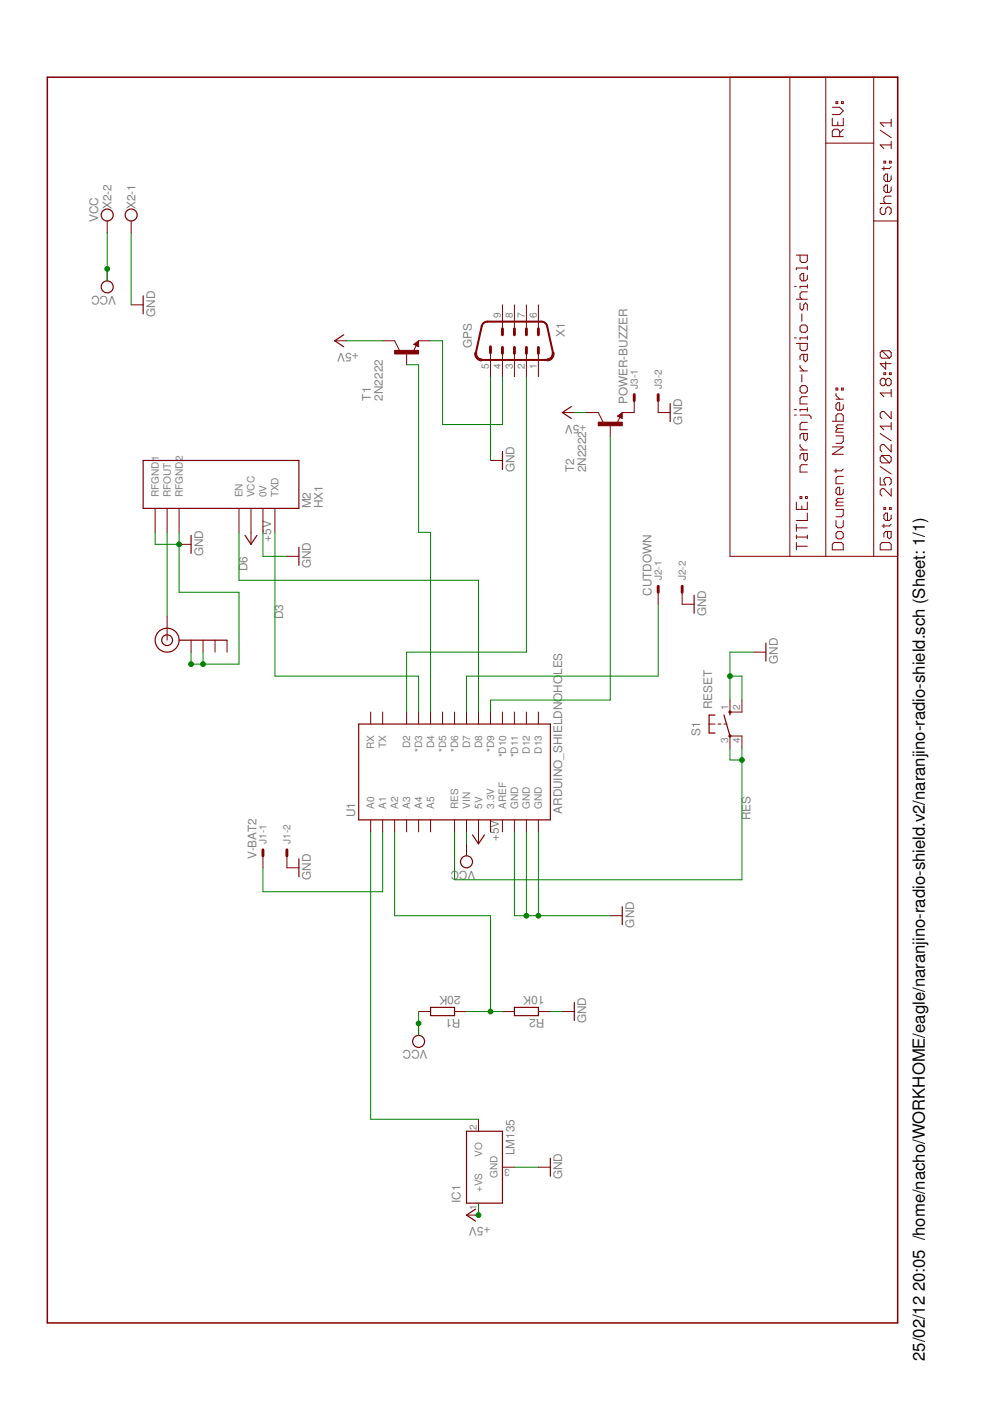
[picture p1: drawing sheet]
<svg xmlns="http://www.w3.org/2000/svg" width="210mm" height="297mm" viewBox="0 0 210 297" stroke-linecap="round" stroke-linejoin="round" font-family="sans-serif">
<g fill="#800000" stroke="#800000" stroke-width=".25">
<path d="M30.4 97.6h33z"/>
<path d="M63.4 97.6v10.2z"/>
<path d="M30.4 107.8h33z"/>
<path d="M30.4 97.6v10.2z"/>
<path d="M63.4 116v3.9z"/>
<path d="M40.5 113.5v3.8z"/>
<path d="M116.7 245.6v3.8z"/>
<path d="M162.4 136.4v3.8z"/>
<path d="M154.8 151v.6z"/>
<path d="M150.3 151.6h1.3z"/>
<path d="M150.3 155.4h1.3z"/>
<path d="M150.3 151.6v1.9z"/>
<path d="M150.3 153.5v1.9z"/>
<path d="M153.5 151.6l1.3 4.5z"/>
<path d="M38 135.7h10.1z"/>
<path d="M76.1 173.8h40.6z"/>
<path d="M76.1 153.5v20.3z"/>
<path d="M76.1 153.5h40.6z"/>
<path d="M116.7 153.5v20.3z"/>
<path d="M131.9 192.2v3.9z"/>
<path d="M106.5 95.7v3.8z"/>
<path d="M98.9 239.8v15.3z"/>
<path d="M98.9 239.8h7.6z"/>
<path d="M106.5 239.8v15.3z"/>
<path d="M98.9 255.1h7.6z"/>
<path d="M91.3 213.6h5.1z"/>
<path d="M91.3 215.3h5.1z"/>
<path d="M91.3 213.6v1.7z"/>
<path d="M96.4 213.6v1.7z"/>
<path d="M109.1 213.6h5z"/>
<path d="M109.1 215.3h5z"/>
<path d="M109.1 213.6v1.7z"/>
<path d="M114.1 213.6v1.7z"/>
<path d="M121.8 212.6v3.8z"/>
<path d="M98.9 257.6l1.9-1.2z"/>
<path d="M98.9 257.6l1.9 1.3z"/>
<path d="M63.4 182.1v3.8z"/>
<path d="M51.9 113.5l1.3 1.9z"/>
<path d="M54.5 113.5l-1.3 1.9z"/>
<path d="M30.4 62.7v3.8z"/>
<path d="M142.1 85.6v3.8z"/>
<path d="M100.2 177l1.3 1.9z"/>
<path d="M102.7 177l-1.2 1.9z"/>
<path d="M88.6 72.5v.8z"/>
<path d="M88 73l.6-.5z"/>
<path d="M88 73l.5 .3z"/>
<path d="M88.5 72.9v.4z"/>
<path d="M88.2 73l.3-.1z"/>
<path d="M71 72.3l1.9-1.3z"/>
<path d="M71 72.3l1.9 1.2z"/>
<path d="M131.8 87.7v.8z"/>
<path d="M131.2 88.2l.6-.5z"/>
<path d="M131.2 88.2l.5 .3z"/>
<path d="M131.7 88.1v.4z"/>
<path d="M131.4 88.2l.3-.1z"/>
<path d="M119.2 87.5l1.9-1.3z"/>
<path d="M119.2 87.5l1.9 1.2z"/>
<path d="M147.2 126.2v3.8z"/>
</g>
<g fill="#800000" stroke="#800000" stroke-width=".21">
<path d="M32.9 107.8v5.1z"/>
<path d="M35.4 107.8v5.1z"/>
<path d="M38 107.8v5.1z"/>
<path d="M50.7 107.8v5.1z"/>
<path d="M53.2 107.8v5.1z"/>
<path d="M55.8 107.8v5.1z"/>
<path d="M58.3 107.8v5.1z"/>
<path d="M60.8 118h2.6z"/>
<path d="M38 115.4h2.5z"/>
<path d="M190.3 46.9v71.1z"/>
<path d="M175.1 16.4v13.9z"/>
<path d="M185.2 118h5.1z"/>
<path d="M186.6 116.6h2.4z"/>
<path d="M189 115.4v1.2z"/>
<path d="M188.6 115l.4 .4z"/>
<path d="M187 115h1.6z"/>
<path d="M186.6 115.4l.4-.4z"/>
<path d="M186.6 115.4v1.2z"/>
<path d="M187.4 113.1v.8z"/>
<path d="M187.8 112.7l-.4 .4z"/>
<path d="M187.8 112.7h1.2z"/>
<path d="M189 112.7v1.2z"/>
<path d="M189 113.9l-.4 .3z"/>
<path d="M188.2 113.9l.4 .3z"/>
<path d="M188.2 112.7v1.2z"/>
<path d="M187 111.5h1.6z"/>
<path d="M188.6 111.5l.4-.4z"/>
<path d="M187.4 111.1v.8z"/>
<path d="M189 109.2v.7z"/>
<path d="M189 109.9l-.4 .5z"/>
<path d="M187.8 110.4h.8z"/>
<path d="M187.4 109.9l.4 .5z"/>
<path d="M187.4 109.2v.7z"/>
<path d="M187.8 108.8l-.4 .4z"/>
<path d="M187.8 108.8h.4z"/>
<path d="M188.2 108.8v1.6z"/>
<path d="M187.4 107.6v.4z"/>
<path d="M187.4 107.6h.4z"/>
<path d="M187.8 107.6v.4z"/>
<path d="M187.4 108h.4z"/>
<path d="M188.6 107.6v.4z"/>
<path d="M188.6 107.6h.4z"/>
<path d="M189 107.6v.4z"/>
<path d="M188.6 108h.4z"/>
<path d="M189 103.6v1.6z"/>
<path d="M187.4 103.6l1.6 1.6z"/>
<path d="M187 103.6h.4z"/>
<path d="M186.6 104l.4-.4z"/>
<path d="M186.6 104v.8z"/>
<path d="M186.6 104.8l.4 .4z"/>
<path d="M186.6 101.3v1.5z"/>
<path d="M186.6 102.8h1.2z"/>
<path d="M187.4 102l.4 .8z"/>
<path d="M187.4 101.7v.3z"/>
<path d="M187.8 101.3l-.4 .4z"/>
<path d="M187.8 101.3h.8z"/>
<path d="M188.6 101.3l.4 .4z"/>
<path d="M189 101.7v.7z"/>
<path d="M189 102.4l-.4 .4z"/>
<path d="M186.6 98.9l2.4 1.6z"/>
<path d="M187 98.1h1.6z"/>
<path d="M186.6 97.8l.4 .3z"/>
<path d="M186.6 97v.8z"/>
<path d="M187 96.6l-.4 .4z"/>
<path d="M187 96.6h1.6z"/>
<path d="M188.6 96.6l.4 .4z"/>
<path d="M189 97v.8z"/>
<path d="M189 97.8l-.4 .3z"/>
<path d="M187 96.6l1.6 1.5z"/>
<path d="M189 94.2v1.6z"/>
<path d="M187.4 94.2l1.6 1.6z"/>
<path d="M187 94.2h.4z"/>
<path d="M187 94.2l-.4 .4z"/>
<path d="M186.6 94.6v.8z"/>
<path d="M186.6 95.4l.4 .4z"/>
<path d="M186.6 91.9l2.4 1.6z"/>
<path d="M186.6 90.3l.8 .8z"/>
<path d="M186.6 90.3h2.4z"/>
<path d="M189 89.6v1.5z"/>
<path d="M189 87.2v1.6z"/>
<path d="M187.4 87.2l1.6 1.6z"/>
<path d="M187 87.2h.4z"/>
<path d="M187 87.2l-.4 .4z"/>
<path d="M186.6 87.6v.8z"/>
<path d="M186.6 88.4l.4 .4z"/>
<path d="M186.6 83.3l.8 .8z"/>
<path d="M186.6 83.3h2.4z"/>
<path d="M189 82.6v1.5z"/>
<path d="M186.6 81.4l.4 .4z"/>
<path d="M186.6 80.6v.8z"/>
<path d="M187 80.2l-.4 .4z"/>
<path d="M187 80.2h.4z"/>
<path d="M187.4 80.2l.4 .4z"/>
<path d="M188.2 80.2l-.4 .4z"/>
<path d="M188.2 80.2h.4z"/>
<path d="M188.6 80.2l.4 .4z"/>
<path d="M189 80.6v.8z"/>
<path d="M189 81.4l-.4 .4z"/>
<path d="M188.2 81.8h.4z"/>
<path d="M187.8 81.4l.4 .4z"/>
<path d="M187.8 81.4l-.4 .4z"/>
<path d="M187 81.8h.4z"/>
<path d="M187.8 80.6v.8z"/>
<path d="M187.4 79v.4z"/>
<path d="M187.4 79h.4z"/>
<path d="M187.8 79v.4z"/>
<path d="M187.4 79.4h.4z"/>
<path d="M188.6 79v.4z"/>
<path d="M188.6 79h.4z"/>
<path d="M189 79v.4z"/>
<path d="M188.6 79.4h.4z"/>
<path d="M186.6 77.1h2.4z"/>
<path d="M186.6 77.1l1.2 1.2z"/>
<path d="M187.8 76.7v1.6z"/>
<path d="M187 75.9h1.6z"/>
<path d="M186.6 75.5l.4 .4z"/>
<path d="M186.6 74.8v.7z"/>
<path d="M186.6 74.8l.4-.4z"/>
<path d="M187 74.4h1.6z"/>
<path d="M188.6 74.4l.4 .4z"/>
<path d="M189 74.8v.7z"/>
<path d="M189 75.5l-.4 .4z"/>
<path d="M187 74.4l1.6 1.5z"/>
<path d="M185.2 46.9v71.1z"/>
<path d="M175.1 118h10.1z"/>
<path d="M175.1 16.4h10.1z"/>
<path d="M185.2 46.9h5.1z"/>
<path d="M185.2 30.3v16.6z"/>
<path d="M190.3 16.4v30.5z"/>
<path d="M187 43.9l-.4 .4z"/>
<path d="M186.6 44.3v.8z"/>
<path d="M186.6 45.1l.4 .4z"/>
<path d="M187 45.5h.4z"/>
<path d="M187.4 45.5l.4-.4z"/>
<path d="M187.8 44.3v.8z"/>
<path d="M188.2 43.9l-.4 .4z"/>
<path d="M188.2 43.9h.4z"/>
<path d="M188.6 43.9l.4 .4z"/>
<path d="M189 44.3v.8z"/>
<path d="M189 45.1l-.4 .4z"/>
<path d="M186.6 43.1h2.4z"/>
<path d="M187.4 42.7l.4 .4z"/>
<path d="M187.4 42v.7z"/>
<path d="M187.4 42l.4-.4z"/>
<path d="M187.8 41.6h1.2z"/>
<path d="M189 39.6v.8z"/>
<path d="M188.6 40.8l.4-.4z"/>
<path d="M187.8 40.8h.8z"/>
<path d="M187.4 40.4l.4 .4z"/>
<path d="M187.4 39.6v.8z"/>
<path d="M187.8 39.2l-.4 .4z"/>
<path d="M187.8 39.2h.4z"/>
<path d="M188.2 39.2v1.6z"/>
<path d="M189 37.3v.8z"/>
<path d="M189 38.1l-.4 .4z"/>
<path d="M187.8 38.5h.8z"/>
<path d="M187.4 38.1l.4 .4z"/>
<path d="M187.4 37.3v.8z"/>
<path d="M187.4 37.3l.4-.4z"/>
<path d="M187.8 36.9h.4z"/>
<path d="M188.2 36.9v1.6z"/>
<path d="M187 35.7h1.6z"/>
<path d="M189 35.3l-.4 .4z"/>
<path d="M187.4 35.3v.8z"/>
<path d="M187.4 34.2v.4z"/>
<path d="M187.4 34.2h.4z"/>
<path d="M187.8 34.2v.4z"/>
<path d="M187.4 34.6h.4z"/>
<path d="M188.6 34.2v.4z"/>
<path d="M188.6 34.2h.4z"/>
<path d="M189 34.2v.4z"/>
<path d="M188.6 34.6h.4z"/>
<path d="M186.6 30.7l.8 .8z"/>
<path d="M186.6 30.7h2.4z"/>
<path d="M189 29.9v1.6z"/>
<path d="M186.6 27.6l2.4 1.6z"/>
<path d="M186.6 26l.8 .8z"/>
<path d="M186.6 26h2.4z"/>
<path d="M189 25.3v1.5z"/>
<path d="M176.5 29h2.3z"/>
<path d="M176.5 27.8v1.2z"/>
<path d="M176.8 27.4l-.3 .4z"/>
<path d="M176.8 27.4h.8z"/>
<path d="M177.6 27.4l.4 .4z"/>
<path d="M178 27.8v1.2z"/>
<path d="M178.8 27.4l-.8 .8z"/>
<path d="M176.5 25.1v1.5z"/>
<path d="M176.5 26.6h2.3z"/>
<path d="M178.8 25.1v1.5z"/>
<path d="M177.6 25.9v.7z"/>
<path d="M176.5 24.3h1.5z"/>
<path d="M178.8 23.5l-.8 .8z"/>
<path d="M178 22.7l.8 .8z"/>
<path d="M176.5 22.7h1.5z"/>
<path d="M177.2 21.6v.4z"/>
<path d="M177.2 21.6h.4z"/>
<path d="M177.6 21.6v.4z"/>
<path d="M177.2 22h.4z"/>
<path d="M178.4 21.6v.4z"/>
<path d="M178.4 21.6h.4z"/>
<path d="M178.8 21.6v.4z"/>
<path d="M178.4 22h.4z"/>
<path d="M175.1 30.3h10.1z"/>
<path d="M175.1 30.3v87.7z"/>
<path d="M185.2 16.4v13.9z"/>
<path d="M185.2 16.4h5.1z"/>
<path d="M167.5 118h7.6z"/>
<path d="M154.8 16.4v101.6z"/>
<path d="M154.8 16.4h12.7z"/>
<path d="M167.5 16.4v101.6z"/>
<path d="M154.8 118h12.7z"/>
<path d="M167.5 16.4h7.6z"/>
<path d="M168.8 115.8h2.4z"/>
<path d="M168.8 115v1.6z"/>
<path d="M171.2 113.5v.7z"/>
<path d="M168.8 113.9h2.4z"/>
<path d="M168.8 113.5v.7z"/>
<path d="M168.8 111.9h2.4z"/>
<path d="M168.8 111.1v1.6z"/>
<path d="M168.8 110.4h2.4z"/>
<path d="M171.2 108.8v1.6z"/>
<path d="M168.8 106.5v1.5z"/>
<path d="M168.8 108h2.4z"/>
<path d="M171.2 106.5v1.5z"/>
<path d="M170 107.2v.8z"/>
<path d="M169.6 105.3v.4z"/>
<path d="M169.6 105.3h.4z"/>
<path d="M170 105.3v.4z"/>
<path d="M169.6 105.7h.4z"/>
<path d="M170.8 105.3v.4z"/>
<path d="M170.8 105.3h.4z"/>
<path d="M171.2 105.3v.4z"/>
<path d="M170.8 105.7h.4z"/>
<path d="M176.5 116.6h2.3z"/>
<path d="M178.8 115.4v1.2z"/>
<path d="M178.4 115l.4 .4z"/>
<path d="M176.8 115h1.6z"/>
<path d="M176.8 115l-.3 .4z"/>
<path d="M176.5 115.4v1.2z"/>
<path d="M178.8 113.1v.8z"/>
<path d="M178.4 112.7l.4 .4z"/>
<path d="M177.6 112.7h.8z"/>
<path d="M177.6 112.7l-.4 .4z"/>
<path d="M177.2 113.1v.8z"/>
<path d="M177.2 113.9l.4 .3z"/>
<path d="M177.6 114.2h.8z"/>
<path d="M178.8 113.9l-.4 .3z"/>
<path d="M177.2 110.4v1.1z"/>
<path d="M177.2 111.5l.4 .4z"/>
<path d="M177.6 111.9h.8z"/>
<path d="M178.4 111.9l.4-.4z"/>
<path d="M178.8 110.4v1.1z"/>
<path d="M177.2 109.6h1.2z"/>
<path d="M178.8 109.2l-.4 .4z"/>
<path d="M178.8 108v1.2z"/>
<path d="M177.2 108h1.6z"/>
<path d="M177.2 107.2h1.6z"/>
<path d="M177.2 106.8v.4z"/>
<path d="M177.2 106.8l.4-.3z"/>
<path d="M177.6 106.5h1.2z"/>
<path d="M177.2 106.1l.4 .4z"/>
<path d="M177.2 106.1l.4-.4z"/>
<path d="M177.6 105.7h1.2z"/>
<path d="M178.8 103.7v.8z"/>
<path d="M178.8 104.5l-.4 .4z"/>
<path d="M177.6 104.9h.8z"/>
<path d="M177.2 104.5l.4 .4z"/>
<path d="M177.2 103.7v.8z"/>
<path d="M177.6 103.3l-.4 .4z"/>
<path d="M177.6 103.3h.4z"/>
<path d="M178 103.3v1.6z"/>
<path d="M177.2 102.6h1.6z"/>
<path d="M177.2 101.4v1.2z"/>
<path d="M177.2 101.4l.4-.4z"/>
<path d="M177.6 101h1.2z"/>
<path d="M176.8 99.8h1.6z"/>
<path d="M178.8 99.4l-.4 .4z"/>
<path d="M177.2 99.4v.8z"/>
<path d="M176.5 96.3h2.3z"/>
<path d="M176.5 96.3l2.3-1.5z"/>
<path d="M176.5 94.8h2.3z"/>
<path d="M177.2 94h1.2z"/>
<path d="M178.8 93.6l-.4 .4z"/>
<path d="M178.8 92.4v1.2z"/>
<path d="M177.2 92.4h1.6z"/>
<path d="M177.2 91.6h1.6z"/>
<path d="M177.2 91.3v.3z"/>
<path d="M177.6 90.9l-.4 .4z"/>
<path d="M177.6 90.9h1.2z"/>
<path d="M177.2 90.5l.4 .4z"/>
<path d="M177.6 90.1l-.4 .4z"/>
<path d="M177.6 90.1h1.2z"/>
<path d="M176.5 89.3h2.3z"/>
<path d="M178.8 88.1v1.2z"/>
<path d="M178.4 87.7l.4 .4z"/>
<path d="M177.6 87.7h.8z"/>
<path d="M177.6 87.7l-.4 .4z"/>
<path d="M177.2 88.1v1.2z"/>
<path d="M178.8 85.8v.8z"/>
<path d="M178.8 86.6l-.4 .4z"/>
<path d="M177.6 87h.8z"/>
<path d="M177.2 86.6l.4 .4z"/>
<path d="M177.2 85.8v.8z"/>
<path d="M177.6 85.4l-.4 .4z"/>
<path d="M177.6 85.4h.4z"/>
<path d="M178 85.4v1.6z"/>
<path d="M177.2 84.6h1.6z"/>
<path d="M177.2 83.9l.8 .7z"/>
<path d="M177.2 83.4v.5z"/>
<path d="M177.2 82.3v.4z"/>
<path d="M177.2 82.3h.4z"/>
<path d="M177.6 82.3v.4z"/>
<path d="M177.2 82.7h.4z"/>
<path d="M178.4 82.3v.4z"/>
<path d="M178.4 82.3h.4z"/>
<path d="M178.8 82.3v.4z"/>
<path d="M178.4 82.7h.4z"/>
<path d="M169.6 100.1h1.6z"/>
<path d="M169.6 98.9v1.2z"/>
<path d="M169.6 98.9l.4-.4z"/>
<path d="M170 98.5h1.2z"/>
<path d="M169.6 96.6v.8z"/>
<path d="M170 96.2l-.4 .4z"/>
<path d="M170 96.2h1.2z"/>
<path d="M171.2 96.2v1.2z"/>
<path d="M171.2 97.4l-.4 .3z"/>
<path d="M170.4 97.4l.4 .3z"/>
<path d="M170.4 96.2v1.2z"/>
<path d="M169.6 95.4h1.6z"/>
<path d="M169.6 94.6l.8 .8z"/>
<path d="M169.6 94.2v.4z"/>
<path d="M169.6 92.3v.8z"/>
<path d="M169.6 92.3l.4-.4z"/>
<path d="M170 91.9h1.2z"/>
<path d="M171.2 91.9v1.2z"/>
<path d="M171.2 93.1l-.4 .4z"/>
<path d="M170.4 93.1l.4 .4z"/>
<path d="M170.4 91.9v1.2z"/>
<path d="M169.6 91.1h1.6z"/>
<path d="M169.6 89.9v1.2z"/>
<path d="M170 89.5l-.4 .4z"/>
<path d="M170 89.5h1.2z"/>
<path d="M172 88.4v.4z"/>
<path d="M171.6 88l.4 .4z"/>
<path d="M169.6 88h2z"/>
<path d="M168.5 88h.3z"/>
<path d="M169.6 86.8v.4z"/>
<path d="M169.6 86.8h1.6z"/>
<path d="M171.2 86.4v.8z"/>
<path d="M168.5 86.8h.3z"/>
<path d="M169.6 85.7h1.6z"/>
<path d="M169.6 84.5v1.2z"/>
<path d="M169.6 84.5l.4-.4z"/>
<path d="M170 84.1h1.2z"/>
<path d="M171.2 82.2v.7z"/>
<path d="M170.8 81.8l.4 .4z"/>
<path d="M170 81.8h.8z"/>
<path d="M170 81.8l-.4 .4z"/>
<path d="M169.6 82.2v.7z"/>
<path d="M169.6 82.9l.4 .4z"/>
<path d="M170 83.3h.8z"/>
<path d="M171.2 82.9l-.4 .4z"/>
<path d="M170 79.4v1.6z"/>
<path d="M169.6 78.6h1.6z"/>
<path d="M169.6 77.9l.8 .7z"/>
<path d="M169.6 77.5v.4z"/>
<path d="M169.6 75.5v.8z"/>
<path d="M170 75.1l-.4 .4z"/>
<path d="M170 75.1h1.2z"/>
<path d="M171.2 75.1v1.2z"/>
<path d="M171.2 76.3l-.4 .4z"/>
<path d="M170.4 76.3l.4 .4z"/>
<path d="M170.4 75.1v1.2z"/>
<path d="M168.8 72.8h2.4z"/>
<path d="M171.2 72.8v1.2z"/>
<path d="M171.2 74l-.4 .3z"/>
<path d="M170 74.3h.8z"/>
<path d="M169.6 74l.4 .3z"/>
<path d="M169.6 72.8v1.2z"/>
<path d="M169.6 71.6v.4z"/>
<path d="M169.6 71.6h1.6z"/>
<path d="M171.2 71.2v.8z"/>
<path d="M168.5 71.6h.3z"/>
<path d="M171.2 69.3v.8z"/>
<path d="M170.8 68.9l.4 .4z"/>
<path d="M170 68.9h.8z"/>
<path d="M170 68.9l-.4 .4z"/>
<path d="M169.6 69.3v.8z"/>
<path d="M169.6 70.1l.4 .4z"/>
<path d="M170 70.5h.8z"/>
<path d="M171.2 70.1l-.4 .4z"/>
<path d="M170 66.6v1.5z"/>
<path d="M171.2 64.6v1.2z"/>
<path d="M170.8 64.2l.4 .4z"/>
<path d="M170.8 64.2l-.4 .4z"/>
<path d="M170.4 64.6v.8z"/>
<path d="M170 65.8l.4-.4z"/>
<path d="M169.6 65.4l.4 .4z"/>
<path d="M169.6 64.2v1.2z"/>
<path d="M168.8 63.4h2.4z"/>
<path d="M169.6 63l.4 .4z"/>
<path d="M169.6 62.3v.7z"/>
<path d="M170 61.9l-.4 .4z"/>
<path d="M170 61.9h1.2z"/>
<path d="M169.6 60.7v.4z"/>
<path d="M169.6 60.7h1.6z"/>
<path d="M171.2 60.3v.8z"/>
<path d="M168.5 60.7h.3z"/>
<path d="M171.2 58.4v.8z"/>
<path d="M171.2 59.2l-.4 .4z"/>
<path d="M170 59.6h.8z"/>
<path d="M169.6 59.2l.4 .4z"/>
<path d="M169.6 58.4v.8z"/>
<path d="M169.6 58.4l.4-.4z"/>
<path d="M170 58h.4z"/>
<path d="M170.4 58v1.6z"/>
<path d="M168.8 56.8v.4z"/>
<path d="M168.8 56.8h2.4z"/>
<path d="M171.2 56.4v.8z"/>
<path d="M168.8 54.1h2.4z"/>
<path d="M171.2 54.1v1.2z"/>
<path d="M171.2 55.3l-.4 .4z"/>
<path d="M170 55.7h.8z"/>
<path d="M169.6 55.3l.4 .4z"/>
<path d="M169.6 54.1v1.2z"/>
<path d="M114.1 247.5h2.6z"/>
<path d="M159.8 138.3h2.6z"/>
<path d="M154.8 156.1v2.5z"/>
<path d="M154.8 148.4v2.6z"/>
<path d="M157.3 148.4v2.6z"/>
<path d="M157.3 156.1v2.5z"/>
<path d="M152.2 153.5h.7z"/>
<path d="M153.5 153.5h.6z"/>
<path d="M150.3 153.5h1.3z"/>
<path d="M154.8 151h2.5z"/>
<path d="M154.8 156.1h2.5z"/>
<path d="M40.5 135.7v2.6z"/>
<path d="M35.4 130.7v5z"/>
<path d="M43.1 135.7v2.6z"/>
<path d="M45.6 135.7v2.6z"/>
<path d="M48.1 135.7v2.6z"/>
<path d="M78.6 151v2.5z"/>
<path d="M81.1 151v2.5z"/>
<path d="M86.2 151v2.5z"/>
<path d="M88.8 151v2.5z"/>
<path d="M91.3 151v2.5z"/>
<path d="M93.8 151v2.5z"/>
<path d="M96.4 151v2.5z"/>
<path d="M98.9 151v2.5z"/>
<path d="M101.5 151v2.5z"/>
<path d="M104 151v2.5z"/>
<path d="M106.5 151v2.5z"/>
<path d="M109.1 151v2.5z"/>
<path d="M111.6 151v2.5z"/>
<path d="M114.1 151v2.5z"/>
<path d="M78.6 173.8v2.6z"/>
<path d="M81.1 173.8v2.6z"/>
<path d="M83.7 173.8v2.6z"/>
<path d="M86.2 173.8v2.6z"/>
<path d="M88.8 173.8v2.6z"/>
<path d="M91.3 173.8v2.6z"/>
<path d="M98.9 173.8v2.6z"/>
<path d="M96.4 173.8v2.6z"/>
<path d="M101.5 173.8v2.6z"/>
<path d="M106.5 173.8v2.6z"/>
<path d="M109.1 173.8v2.6z"/>
<path d="M111.6 173.8v2.6z"/>
<path d="M114.1 173.8v2.6z"/>
<path d="M104 173.8v2.6z"/>
<path d="M129.4 194.1h2.5z"/>
<path d="M114.1 74.8v5.1z"/>
<path d="M114.1 64.6v5.1z"/>
<path d="M111.6 74.8v5.1z"/>
<path d="M111.6 64.6v5.1z"/>
<path d="M109.1 74.8v5.1z"/>
<path d="M109.1 64.6v5.1z"/>
<path d="M106.5 74.8v5.1z"/>
<path d="M106.5 64.6v5.1z"/>
<path d="M104 74.8v5.1z"/>
<path d="M104 97.6h2.5z"/>
<path d="M101.5 255.1v2.5z"/>
<path d="M101.5 237.3v2.5z"/>
<path d="M106.5 247.5h2.6z"/>
<path d="M88.8 214.5h2.5z"/>
<path d="M96.4 214.5h2.5z"/>
<path d="M106.5 214.5h2.6z"/>
<path d="M114.1 214.5h2.6z"/>
<path d="M119.2 214.5h2.6z"/>
<path d="M27.8 46.9v2.5z"/>
<path d="M22.7 46.9v2.5z"/>
<path d="M98.9 178.9v2.5z"/>
<path d="M88.8 217v2.5z"/>
<path d="M98.9 257.6h2.6z"/>
<path d="M55.8 181.4v2.6z"/>
<path d="M60.8 181.4v2.6z"/>
<path d="M60.8 184h2.6z"/>
<path d="M53.2 112.9v2.5z"/>
<path d="M27.8 64.6h2.6z"/>
<path d="M22.7 57v2.6z"/>
<path d="M134.5 84.9v2.6z"/>
<path d="M139.5 84.9v2.6z"/>
<path d="M139.5 87.5h2.6z"/>
<path d="M101.5 176.4v2.5z"/>
<path d="M86.2 74.8v2.5z"/>
<path d="M88.8 72.3h2.5z"/>
<path d="M81.1 72.3h2.6z"/>
<path d="M83.7 72.3l1 2z"/>
<path d="M87.7 73l1.1-.7z"/>
<path d="M88.8 72.3v1.2z"/>
<path d="M87.7 73l1.1 .5z"/>
<path d="M88.3 73.2l-.7 1.3z"/>
<path d="M71 72.3h2.5z"/>
<path d="M129.4 90v2.6z"/>
<path d="M131.9 87.5h2.6z"/>
<path d="M124.3 87.5h2.5z"/>
<path d="M126.8 87.5l1.1 2z"/>
<path d="M130.9 88.2l1-.7z"/>
<path d="M131.9 87.5v1.2z"/>
<path d="M130.9 88.2l1 .5z"/>
<path d="M131.4 88.5l-.6 1.2z"/>
<path d="M119.2 87.5h2.6z"/>
<path d="M139.5 125.6v2.5z"/>
<path d="M144.6 125.6v2.5z"/>
<path d="M144.6 128.1h2.6z"/>
<path d="M100.7 74.7l.4 .1v.5l.3 .5 .7 .3v.4a1.44 1.44 0 0 1-1.4-1.8z" fill-rule="evenodd"/>
<path d="M117 74.8l.4-.1a1.46 1.46 0 0 1-1.4 1.8v-.4l.5-.1 .4-.4z" fill-rule="evenodd"/>
</g>
<g fill="#800000" stroke="#800000" stroke-width=".32">
<path d="M10 280.5h180.3z"/>
<path d="M190.3 16.4v264.1z"/>
<path d="M10 16.4h180.3z"/>
<path d="M10 16.4v264.1z"/>
</g>
<g fill="none" stroke="#800000" stroke-width=".42">
<path d="M103.4 68.2l-.8 .3-.5 .7M114.8 68.2l.8 .3 .4 .7"/>
<circle cx="154.8" cy="151" r=".13"/>
<circle cx="154.8" cy="156.1" r=".13"/>
</g>
<g fill="none" stroke="#800000" stroke-width=".25">
<circle cx="22.7" cy="45.6" r="1.27"/>
<circle cx="27.8" cy="45.6" r="1.27"/>
<circle cx="22.7" cy="60.8" r="1.27"/>
<circle cx="35.4" cy="135.7" r="1.14"/>
<circle cx="35.4" cy="135.7" r="2.54"/>
<circle cx="98.9" cy="182.7" r="1.27"/>
<circle cx="88.8" cy="220.8" r="1.27"/>
</g>
<g fill="#800000" stroke="#800000" stroke-width=".61">
<path d="M114.1 69.7v1.3z"/>
<path d="M111.6 69.7v1.3z"/>
<path d="M114.1 73.6v1.3z"/>
<path d="M111.6 73.6v1.3z"/>
<path d="M109.1 69.7v1.3z"/>
<path d="M106.5 69.7v1.3z"/>
<path d="M109.1 73.6v1.3z"/>
<path d="M106.5 73.6v1.3z"/>
<path d="M104 73.5v1.3z"/>
<path d="M55.8 180.2v1.2z"/>
<path d="M60.8 180.2v1.2z"/>
<path d="M134.5 83.7v1.2z"/>
<path d="M139.5 83.7v1.2z"/>
<path d="M139.5 124.3v1.3z"/>
<path d="M144.6 124.3v1.3z"/>
</g>
<g fill="#800000" stroke="#800000" stroke-width=".42">
<path d="M102.1 69.2l-1.2 5.6z"/>
<path d="M103.4 68.2h11.4z"/>
<path d="M102.1 76.3h13.9z"/>
<path d="M116 69.2l1.2 5.6z"/>
</g>
<g fill="#800000" stroke="#800000" stroke-width=".21">
<path d="M83.7 74.3h5.1v.7h-5.1z"/>
<path d="M126.8 89.5h5.1v.8h-5.1z"/>
</g>
<g fill="#008000" stroke="#008000" stroke-width=".21">
<path d="M55.8 118h5z"/>
<path d="M55.8 112.9v5.1z"/>
<path d="M38 112.9v2.5z"/>
<path d="M32.9 112.9v2.5z"/>
<path d="M32.9 115.4h5.1z"/>
<path d="M50.7 125.6v15.2z"/>
<path d="M38 125.6h12.7z"/>
<path d="M38 115.4v10.2z"/>
<path d="M40.5 138.3v2.5z"/>
<path d="M40.5 140.8h2.6z"/>
<path d="M43.1 140.8h7.6z"/>
<path d="M43.1 138.3v2.5z"/>
<path d="M154.8 138.3h5z"/>
<path d="M157.3 143.4v5z"/>
<path d="M154.8 143.4h2.5z"/>
<path d="M154.8 138.3v5.1z"/>
<path d="M154.8 143.4v5z"/>
<path d="M104 79.9v17.7z"/>
<path d="M109.1 247.5h5z"/>
<path d="M116.7 214.5h2.5z"/>
<path d="M114.1 194.1h15.3z"/>
<path d="M111.6 194.1h2.5z"/>
<path d="M109.1 194.1h2.5z"/>
<path d="M109.1 176.4v17.7z"/>
<path d="M111.6 176.4v17.7z"/>
<path d="M114.1 176.4v17.7z"/>
<path d="M27.8 49.4v15.2z"/>
<path d="M101.5 255.1v2.5z"/>
<path d="M73.5 72.3h7.6z"/>
<path d="M121.8 87.5h2.5z"/>
<path d="M35.4 112.9v17.8z"/>
<path d="M78.6 237.3h22.9z"/>
<path d="M78.6 176.4v60.9z"/>
<path d="M58.3 112.9v30.5z"/>
<path d="M58.3 143.4h30.5z"/>
<path d="M88.8 143.4v7.6z"/>
<path d="M157.3 158.6v2.5z"/>
<path d="M154.8 158.6v2.5z"/>
<path d="M154.8 161.1h2.5z"/>
<path d="M157.3 161.1v25.4z"/>
<path d="M96.4 176.4v10.1z"/>
<path d="M96.4 186.5h60.9z"/>
<path d="M111.6 79.9v58.4z"/>
<path d="M86.2 138.3v12.7z"/>
<path d="M86.2 138.3h25.4z"/>
<path d="M104 214.5h2.5z"/>
<path d="M98.9 214.5h5.1z"/>
<path d="M104 194.1v20.4z"/>
<path d="M83.7 194.1h20.3z"/>
<path d="M83.7 176.4v17.7z"/>
<path d="M98.9 176.4v2.5z"/>
<path d="M88.8 217v2.5z"/>
<path d="M88.8 214.5v2.5z"/>
<path d="M22.7 57v2.6z"/>
<path d="M22.7 49.4v7.6z"/>
<path d="M106.5 79.9v10.1z"/>
<path d="M93.8 90h12.7z"/>
<path d="M93.8 72.3v17.7z"/>
<path d="M91.3 72.3h2.5z"/>
<path d="M50.7 112.9v10.1z"/>
<path d="M101.5 123v28z"/>
<path d="M50.7 123h50.8z"/>
<path d="M88.8 77.3v35.6z"/>
<path d="M86.2 77.3h2.6z"/>
<path d="M91.3 112.9v38.1z"/>
<path d="M88.8 112.9h2.5z"/>
<path d="M129.4 92.6v55.8z"/>
<path d="M104 148.4v2.6z"/>
<path d="M104 148.4h25.4z"/>
<path d="M55.8 184v5.1z"/>
<path d="M55.8 189.1h25.3z"/>
<path d="M81.1 176.4v12.7z"/>
<path d="M98.9 143.4v7.6z"/>
<path d="M98.9 143.4h40.6z"/>
<path d="M139.5 128.1v15.3z"/>
<circle cx="38" cy="115.4" r=".51"/>
<circle cx="43.1" cy="140.8" r=".51"/>
<circle cx="40.5" cy="140.8" r=".51"/>
<circle cx="154.8" cy="143.4" r=".51"/>
<circle cx="114.1" cy="194.1" r=".51"/>
<circle cx="111.6" cy="194.1" r=".51"/>
<circle cx="101.5" cy="257.6" r=".51"/>
<circle cx="157.3" cy="161.1" r=".51"/>
<circle cx="104" cy="214.5" r=".51"/>
<circle cx="88.8" cy="217" r=".51"/>
<circle cx="22.7" cy="57" r=".51"/>
</g>
<g font-size="3.5">
<text x="196.1" y="273.8" transform="rotate(-90 196.1 273.8)">20:05 /home/nacho/WORKHOME/eagle/naranjino-radio-shield.v2/naranjino-radio-shield.sch (Sheet: 1/1)</text>
<text x="196.1" y="288.5" transform="rotate(-90 196.1 288.5)">25/02/12</text>
</g>
<g font-size="2.5" fill="#808080">
<text x="20.8" y="47" transform="rotate(-90 20.8 47)">VCC</text>
<text x="23.6" y="44.3" transform="rotate(-90 23.6 44.3)">X2-2</text>
<text x="28.7" y="44.3" transform="rotate(-90 28.7 44.3)">X2-1</text>
<text x="24.6" y="62.7" transform="rotate(-180 24.6 62.7)">VCC</text>
<text x="32.9" y="67.2" transform="rotate(-90 32.9 67.2)">GND</text>
<text x="119.7" y="71.5" transform="rotate(-90 119.7 71.5)">X1</text>
<text x="76.1" y="74.8" transform="rotate(-180 76.1 74.8)">+5V</text>
<text x="100.1" y="73.7" transform="rotate(-90 100.1 73.7)">GPS</text>
<text x="78.6" y="84.9" transform="rotate(-90 78.6 84.9)">T1</text>
<text x="81.1" y="84.9" transform="rotate(-90 81.1 84.9)">2N2222</text>
<text x="133.1" y="85.7" transform="rotate(-90 133.1 85.7)">POWER-BUZZER</text>
<text x="124.3" y="90" transform="rotate(-180 124.3 90)">+5V</text>
<text x="144.6" y="90" transform="rotate(-90 144.6 90)">GND</text>
<text x="109.1" y="100.2" transform="rotate(-90 109.1 100.2)">GND</text>
<text x="121.8" y="100.2" transform="rotate(-90 121.8 100.2)">T2</text>
<text x="124.3" y="100.2" transform="rotate(-90 124.3 100.2)">2N2222</text>
<text x="65.9" y="107.8" transform="rotate(-90 65.9 107.8)">M2</text>
<text x="68.4" y="107.8" transform="rotate(-90 68.4 107.8)">HX1</text>
<text x="43" y="118" transform="rotate(-90 43 118)">GND</text>
<text x="57.5" y="114.9" transform="rotate(-90 57.5 114.9)">+5V</text>
<text x="52.4" y="121.2" transform="rotate(-90 52.4 121.2)">D6</text>
<text x="65.9" y="120.5" transform="rotate(-90 65.9 120.5)">GND</text>
<text x="60.1" y="131.3" transform="rotate(-90 60.1 131.3)">D3</text>
<text x="138.1" y="126.3" transform="rotate(-90 138.1 126.3)">CUTDOWN</text>
<text x="149.7" y="130.7" transform="rotate(-90 149.7 130.7)">GND</text>
<text x="119.2" y="143.1" transform="rotate(-90 119.2 143.1)">LES</text>
<text x="164.9" y="140.8" transform="rotate(-90 164.9 140.8)">GND</text>
<text x="151" y="150.3" transform="rotate(-90 151 150.3)">RESET</text>
<text x="148.4" y="156" transform="rotate(-90 148.4 156)">S1</text>
<text x="75.3" y="173.3" transform="rotate(-90 75.3 173.3)">U1</text>
<text x="119.2" y="172.6" transform="rotate(-90 119.2 172.6)">ARDUINO_SHIELDNOHO</text>
<text x="159.1" y="173.9" transform="rotate(-90 159.1 173.9)">RES</text>
<text x="105.8" y="178.4" transform="rotate(-90 105.8 178.4)">+5V</text>
<text x="54.3" y="182.2" transform="rotate(-90 54.3 182.2)">V-BAT2</text>
<text x="100.8" y="184.6" transform="rotate(-180 100.8 184.6)">VCC</text>
<text x="65.9" y="186.5" transform="rotate(-90 65.9 186.5)">GND</text>
<text x="134.5" y="196.7" transform="rotate(-90 134.5 196.7)">GND</text>
<text x="97.6" y="211.2" transform="rotate(-180 97.6 211.2)">20K</text>
<text x="97.6" y="216" transform="rotate(-180 97.6 216)">R1</text>
<text x="115.4" y="211.2" transform="rotate(-180 115.4 211.2)">10K</text>
<text x="115.4" y="216" transform="rotate(-180 115.4 216)">R2</text>
<text x="124.3" y="217" transform="rotate(-90 124.3 217)">GND</text>
<text x="90.7" y="222.7" transform="rotate(-180 90.7 222.7)">VCC</text>
<text x="109.1" y="244.9" transform="rotate(-90 109.1 244.9)">LM135</text>
<text x="119.2" y="250" transform="rotate(-90 119.2 250)">GND</text>
<text x="97.6" y="255.1" transform="rotate(-90 97.6 255.1)">IC1</text>
<text x="104" y="260.2" transform="rotate(-180 104 260.2)">+5V</text>
</g>
<g font-size="2.1" fill="#808080">
<text x="106.2" y="67.4" transform="rotate(-90 106.2 67.4)">9</text>
<text x="108.7" y="67.4" transform="rotate(-90 108.7 67.4)">8</text>
<text x="111.3" y="67.4" transform="rotate(-90 111.3 67.4)">7</text>
<text x="113.8" y="67.4" transform="rotate(-90 113.8 67.4)">6</text>
<text x="103.6" y="78.3" transform="rotate(-90 103.6 78.3)">5</text>
<text x="106.2" y="78.3" transform="rotate(-90 106.2 78.3)">4</text>
<text x="108.7" y="78.3" transform="rotate(-90 108.7 78.3)">3</text>
<text x="111.3" y="78.3" transform="rotate(-90 111.3 78.3)">2</text>
<text x="113.8" y="78.3" transform="rotate(-90 113.8 78.3)">1</text>
<text x="135.2" y="82.4" transform="rotate(-90 135.2 82.4)">J3-1</text>
<text x="140.3" y="82.4" transform="rotate(-90 140.3 82.4)">J3-2</text>
<text x="33.7" y="105.5" transform="rotate(-90 33.7 105.5)">RFGND1</text>
<text x="36.2" y="105.5" transform="rotate(-90 36.2 105.5)">RFOUT</text>
<text x="38.7" y="105.5" transform="rotate(-90 38.7 105.5)">RFGND2</text>
<text x="51.4" y="105.5" transform="rotate(-90 51.4 105.5)">EN</text>
<text x="54" y="105.5" transform="rotate(-90 54 105.5)">VCC</text>
<text x="56.5" y="105.5" transform="rotate(-90 56.5 105.5)">0V</text>
<text x="59" y="105.5" transform="rotate(-90 59 105.5)">TXD</text>
<text x="140.3" y="123" transform="rotate(-90 140.3 123)">J2-1</text>
<text x="145.4" y="123" transform="rotate(-90 145.4 123)">J2-2</text>
<text x="154.4" y="150.6" transform="rotate(-90 154.4 150.6)">1</text>
<text x="157" y="150.6" transform="rotate(-90 157 150.6)">2</text>
<text x="79.4" y="158.8" transform="rotate(-90 79.4 158.8)">RX</text>
<text x="81.9" y="158.6" transform="rotate(-90 81.9 158.6)">TX</text>
<text x="87" y="158.6" transform="rotate(-90 87 158.6)">D2</text>
<text x="89.5" y="159.4" transform="rotate(-90 89.5 159.4)">*D3</text>
<text x="92.1" y="158.6" transform="rotate(-90 92.1 158.6)">D4</text>
<text x="94.6" y="159.4" transform="rotate(-90 94.6 159.4)">*D5</text>
<text x="97.1" y="159.4" transform="rotate(-90 97.1 159.4)">*D6</text>
<text x="99.7" y="158.6" transform="rotate(-90 99.7 158.6)">D7</text>
<text x="102.2" y="158.6" transform="rotate(-90 102.2 158.6)">D8</text>
<text x="104.8" y="159.4" transform="rotate(-90 104.8 159.4)">*D9</text>
<text x="107.3" y="160.6" transform="rotate(-90 107.3 160.6)">*D10</text>
<text x="109.8" y="160.6" transform="rotate(-90 109.8 160.6)">*D11</text>
<text x="112.4" y="159.8" transform="rotate(-90 112.4 159.8)">D12</text>
<text x="114.9" y="159.8" transform="rotate(-90 114.9 159.8)">D13</text>
<text x="154.4" y="157.6" transform="rotate(-90 154.4 157.6)">3</text>
<text x="157" y="157.6" transform="rotate(-90 157 157.6)">4</text>
<text x="79.4" y="171.5" transform="rotate(-90 79.4 171.5)">A0</text>
<text x="81.9" y="171.5" transform="rotate(-90 81.9 171.5)">A1</text>
<text x="84.4" y="171.5" transform="rotate(-90 84.4 171.5)">A2</text>
<text x="87" y="171.5" transform="rotate(-90 87 171.5)">A3</text>
<text x="89.5" y="171.5" transform="rotate(-90 89.5 171.5)">A4</text>
<text x="92.1" y="171.5" transform="rotate(-90 92.1 171.5)">A5</text>
<text x="97.1" y="171.5" transform="rotate(-90 97.1 171.5)">RES</text>
<text x="99.7" y="171.5" transform="rotate(-90 99.7 171.5)">VIN</text>
<text x="102.2" y="171.5" transform="rotate(-90 102.2 171.5)">5V</text>
<text x="104.8" y="171.5" transform="rotate(-90 104.8 171.5)">3.3V</text>
<text x="107.3" y="171.5" transform="rotate(-90 107.3 171.5)">AREF</text>
<text x="109.8" y="171.5" transform="rotate(-90 109.8 171.5)">GND</text>
<text x="112.4" y="171.5" transform="rotate(-90 112.4 171.5)">GND</text>
<text x="114.9" y="171.5" transform="rotate(-90 114.9 171.5)">GND</text>
<text x="56.5" y="178.9" transform="rotate(-90 56.5 178.9)">J1-1</text>
<text x="61.6" y="178.9" transform="rotate(-90 61.6 178.9)">J1-2</text>
<text x="101.1" y="239.5" transform="rotate(-90 101.1 239.5)">2</text>
<text x="102.2" y="245.3" transform="rotate(-90 102.2 245.3)">VO</text>
<text x="105.5" y="249.8" transform="rotate(-90 105.5 249.8)">GND</text>
<text x="108.1" y="247.8" transform="rotate(-180 108.1 247.8)">3</text>
<text x="101.1" y="256.6" transform="rotate(-90 101.1 256.6)">1</text>
<text x="102.2" y="252.8" transform="rotate(-90 102.2 252.8)">+VS</text>
</g>
</svg>
